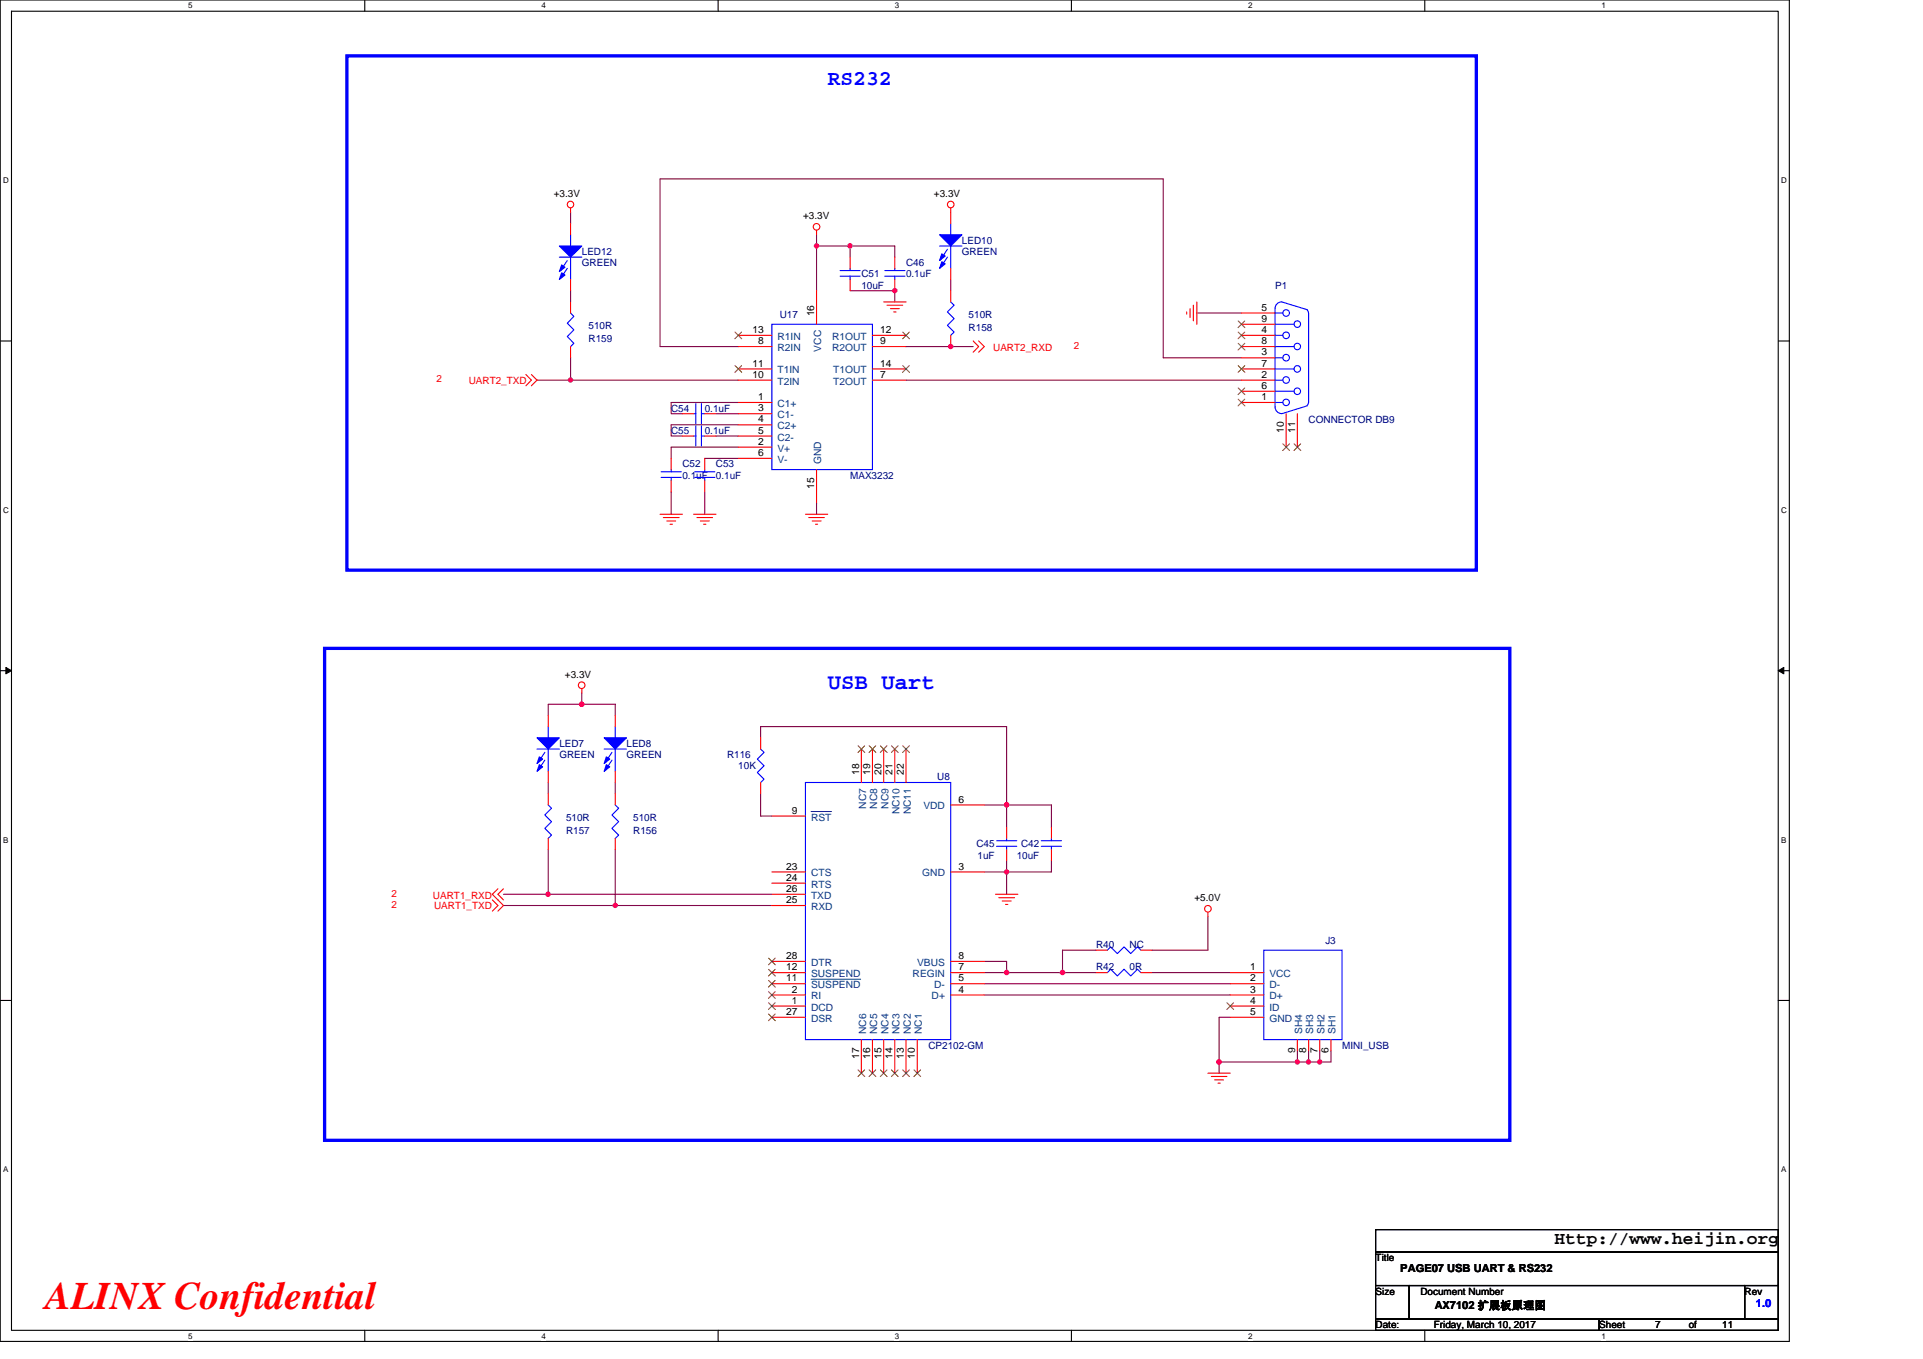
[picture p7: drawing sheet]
<svg xmlns="http://www.w3.org/2000/svg" width="297mm" height="210mm" viewBox="0 0 297 210" stroke-linecap="round" stroke-linejoin="round" font-family="sans-serif">
<path d="M0 0h276.4v207.3h-276.4zM1.8 1.7h272.9v203.8h-272.9z" fill="none" stroke="#000" stroke-width=".17"/>
<g fill="#fff">
<path d="M29.1 .2h.6v1.4h-.6z"/>
<path d="M29.1 205.7h.6v1.4h-.6z"/>
</g>
<path d="M56.3 0v1.7M56.3 205.5v1.8" fill="none" stroke="#000" stroke-width=".17"/>
<g fill="#fff">
<path d="M83.6 .2h.7v1.4h-.7z"/>
<path d="M83.6 205.7h.7v1.4h-.7z"/>
</g>
<path d="M110.9 0v1.7M110.9 205.5v1.8" fill="none" stroke="#000" stroke-width=".17"/>
<g fill="#fff">
<path d="M138.2 .2h.7v1.4h-.7z"/>
<path d="M138.2 205.7h.7v1.4h-.7z"/>
</g>
<path d="M165.5 0v1.7M165.5 205.5v1.8" fill="none" stroke="#000" stroke-width=".17"/>
<g fill="#fff">
<path d="M192.8 .2h.6v1.4h-.6z"/>
<path d="M192.8 205.7h.6v1.4h-.6z"/>
</g>
<path d="M220.1 0v1.7M220.1 205.5v1.8" fill="none" stroke="#000" stroke-width=".17"/>
<g fill="#fff">
<path d="M247.4 .2h.6v1.4h-.6z"/>
<path d="M247.4 205.7h.6v1.4h-.6z"/>
<path d="M.5 27.2h.8v1.4h-.8z"/>
<path d="M275.1 27.2h.9v1.4h-.9z"/>
<path d="M.5 78.1h.8v1.4h-.8z"/>
<path d="M275.1 78.1h.9v1.4h-.9z"/>
</g>
<path d="M0 52.7h1.8M274.7 52.7h1.7" fill="none" stroke="#000" stroke-width=".17"/>
<g fill="#fff">
<path d="M.5 129.1h.8v1.4h-.8z"/>
<path d="M275.1 129.1h.8v1.4h-.8z"/>
</g>
<path d="M0 103.6h1.8M274.7 103.6h1.7" fill="none" stroke="#000" stroke-width=".17"/>
<path d="M.9 103.1l.9 .5-.9 .5zM274.7 103.6l.8-.5v1z" fill="#000" stroke="#000" stroke-width=".15"/>
<g fill="#fff">
<path d="M.5 180h.8v1.4h-.8z"/>
<path d="M275.1 180h.8v1.4h-.8z"/>
</g>
<path d="M0 154.6h1.8M274.7 154.6h1.7M212.5 190h62.2v3.5h-62.2zM212.5 193.5h62.2v5.1h-62.2zM212.5 198.6h5.2v5.2h-5.2zM217.7 198.6h51.8v5.2h-51.8zM269.5 198.6h5.2v5.2h-5.2zM212.5 203.8h34.5v1.7h-34.5zM247 203.8h27.7v1.7h-27.7z" fill="none" stroke="#000" stroke-width=".17"/>
<path d="M53.6 8.6h174.4v79.5h-174.4zM50.1 100.2h183.1v76h-183.1z" fill="none" stroke="#00f" stroke-width=".51"/>
<g fill="none" stroke="#800040" stroke-width=".17">
<path d="M88.1 32.8v1.7M126.1 38h5.2M126.1 36.3v1.7M126.1 38v6.9M131.3 38h6.9v1.7M131.3 38v1.7M82.9 58.7h5.2M88.1 44.9v1.8M88.1 55.3v3.4M88.1 58.7h25.9M114 53.6h-12v-26h77.7v27.7h12.1M131.3 44.9h6.9v1.8"/>
<path d="M140 53.6h10.3M140 58.7h51.8M146.9 43.2v1.7M184.9 48.4h6.9M103.7 76v3.5M108.9 76v3.5M108.9 70.8h5.1M110.6 63.9h3.4M110.6 67.4h3.4M114 69.1h-10.3v1.7M114 62.2h-10.3v1.7h1.7M114 65.6h-10.3v1.8h1.7"/>
<path d="M126.1 77.7v1.8M89.9 108.8h5.1v1.8M89.9 108.8h-5.2v1.8M89.9 107.1v1.7M117.5 114v-1.7h38v12.1M77.8 139.9h17.2M77.8 138.2h6.9M84.7 120.9v1.7M84.7 131.3v6.9M84.7 138.2h34.5M95 131.3v8.6M95 139.9h24.2"/>
<path d="M95 120.9v1.7M117.5 122.6v3.5h1.7M152 134.7h3.5M152 124.4h3.5M155.5 124.4h6.9v3.4M155.5 124.4v3.4M155.5 133v1.7M155.5 134.7v3.5M162.4 133v1.7h-6.9M152 150.3h3.5M152 152h38M152 153.7h38"/>
<path d="M152 148.5h3.5v1.8M155.5 150.3h8.6M164.1 150.3h5.2M169.3 146.8h-5.2v3.5M177.9 150.3h12.1M186.6 141.6v5.2h-8.7M190 157.2h-1.7v6.9M188.3 164.1h12.1M188.3 164.1v1.7M200.4 162.4v1.7M200.4 164.1h1.7M202.1 162.4v1.7"/>
<path d="M202.1 164.1h1.8M203.9 162.4v1.7M205.6 162.4v1.7h-1.7"/>
</g>
<g fill="#f0f" stroke="#f0f" stroke-width=".17">
<circle cx="188.3" cy="164.1" r=".34"/>
<circle cx="203.9" cy="164.1" r=".34"/>
<circle cx="202.1" cy="164.1" r=".34"/>
<circle cx="155.5" cy="150.3" r=".34"/>
<circle cx="84.7" cy="138.2" r=".34"/>
<circle cx="95" cy="139.9" r=".33"/>
<circle cx="164.1" cy="150.3" r=".34"/>
<circle cx="200.4" cy="164.1" r=".34"/>
<circle cx="155.5" cy="124.4" r=".34"/>
<circle cx="89.8" cy="108.8" r=".34"/>
<circle cx="155.5" cy="134.7" r=".34"/>
<circle cx="88.1" cy="58.7" r=".34"/>
<circle cx="146.9" cy="53.5" r=".33"/>
<circle cx="131.3" cy="38" r=".34"/>
<circle cx="126.1" cy="38" r=".34"/>
<circle cx="138.2" cy="44.9" r=".33"/>
</g>
<g fill="none" stroke="#f00" stroke-width=".17">
<path d="M88.1 34.5v1.8M88.1 32.1v.7M126.1 35.6v.7M131.3 39.7v1.8M138.2 39.7v1.8M146.9 32.1v2.4M81.2 57.9l.9 .8-.9 .9M82.1 57.9l.8 .8-.8 .9M88.1 43.2v1.7M88.1 53.6v1.7M88.1 46.7v1.7M114 51.8h5.2"/>
<path d="M114 53.6h5.2M114 57h5.2M114 58.7h5.2M126.1 44.9v5.2M131.3 43.2v1.7M134.8 51.8h5.2M134.8 53.6h5.2M134.8 57h5.2M134.8 58.7h5.2M136.5 46.7h3.5M137 47.2h2.4M137.5 47.7h1.4"/>
<path d="M138 48.2h.4M138.2 43.2v1.7M146.9 41.5v1.7M146.9 51.8v1.8M146.9 44.9v1.8M150.3 52.7l.9 .9-.9 .8M151.2 52.7l.8 .9-.8 .8M183.3 48.2v.3M183.8 47.7v1.4M184.3 47.2v2.4M184.9 46.7v3.4M191.8 48.4h5.2"/>
<path d="M191.8 50.1h5.2M191.8 51.8h5.2M191.8 53.6h5.2M191.8 55.3h5.2M191.8 57h5.2M191.8 58.7h5.2M102 79.5h3.4M102.5 80h2.4M103.7 70.8v1.8M103.7 74.3v1.7M105.4 67.4h1.7M105.4 63.9h1.7"/>
<path d="M107.1 79.5h3.5M107.7 80h2.4M108.9 67.4h1.7M108.9 63.9h1.7M108.9 70.8v1.8M108.9 74.3v1.7M114 62.2h5.2M114 63.9h5.2M114 65.6h5.2M114 67.4h5.2M114 69.1h5.2M114 70.8h5.2"/>
<path d="M124.4 79.5h3.5M124.9 80h2.4M126.1 72.6v5.1M191.8 60.5h5.2M191.8 62.2h5.2M198.7 63.9v5.2M200.4 63.9v5.2M103 80.5h1.4M103.5 81h.4M108.2 80.5h1.4M108.7 81h.3M125.5 80.5h1.3"/>
<path d="M126 81h.3M84.7 110.6v1.7M84.7 119.2v1.7M89.9 106.4v.7M95 110.6v1.7M95 119.2v1.7M117.5 114v1.7M133.1 115.7v5.2M134.8 115.7v5.2M136.5 115.7v5.2M138.2 115.7v5.2M140 115.7v5.2"/>
<path d="M76 139l.9 .9-.9 .9M76.9 137.3l-.9 .9 1.8 1.7-.9 .9M77.8 137.3l-.9 .9 .9 .8M84.7 129.5v1.8M84.7 122.6v1.8M95 129.5v1.8M95 122.6v1.8M117.5 120.9v1.7M119.2 126.1h5.2M119.2 134.7h5.2M119.2 136.5h5.2M119.2 139.9h5.2"/>
<path d="M119.2 138.2h5.2M146.9 134.7h5.1M146.9 124.4h5.1M153.8 138.2h3.4M154.3 138.7h2.4M154.8 139.2h1.4M155.3 139.7h.4M155.5 127.8v1.7M155.5 131.3v1.7M162.4 127.8v1.7M162.4 131.3v1.7M119.2 155.4h5.2"/>
<path d="M119.2 153.7h5.2M119.2 152h5.2M119.2 150.3h5.2M119.2 157.2h5.2M119.2 148.5h5.2M146.9 153.7h5.1M146.9 152h5.1M146.9 150.3h5.1M146.9 148.5h5.1M169.3 146.8h1.7M169.3 150.3h1.7M176.2 146.8h1.7"/>
<path d="M176.2 150.3h1.7M186.6 140.9v.7M190 150.3h5.2M190 152h5.2M190 153.7h5.2M190 155.4h5.2M190 157.2h5.2M133.1 160.6v5.2M134.8 160.6v5.2M136.5 160.6v5.2M138.2 160.6v5.2M140 160.6v5.2"/>
<path d="M141.7 160.6v5.2M186.6 165.8h3.4M187.1 166.3h2.4M187.6 166.9h1.4M188.1 167.4h.4M200.4 160.6v1.8M202.1 160.6v1.8M203.9 160.6v1.8M205.6 160.6v1.8"/>
<circle cx="88.1" cy="31.6" r=".51"/>
<circle cx="126.1" cy="35" r=".51"/>
<circle cx="146.8" cy="31.6" r=".51"/>
<circle cx="89.8" cy="105.9" r=".51"/>
<circle cx="186.6" cy="140.4" r=".51"/>
</g>
<g fill="none" stroke="#00f" stroke-width=".17">
<path d="M86.4 39.7h3.5M88.1 36.3v1.7M88.1 39.7v3.5M145.1 38h3.5M146.3 38.5l-1 1.6M146.3 39.7l-1 1.6M146.9 34.5v1.8M146.9 38v3.5M87.6 40.3l-1 1.5M87.6 41.5l-1 1.5M88.1 48.4l.5 .5-1 1 1 1.1-1 1 1 1-.5 .6M119.2 50.1h15.6v22.5h-15.6z"/>
<path d="M129.8 42.7h3.1M129.8 41.8h3.1M131.3 41.5v.3M131.3 42.7v.5M136.7 42.7h3.1M136.7 41.8h3.1M138.2 41.5v.3M138.2 42.7v.5M146.9 46.7l.5 .5-1.1 1 1.1 1-1.1 1.1 1.1 1-.5 .5M197 47.7a1 1 0 0 1 1-1l3.9 1.2M197 48.4h1.2M197 51.8h1.2"/>
<path d="M197 55.3h1.2M197 58.7h1.2M197 47.7v15.2a1.06 1.06 0 0 0 1 1l3.9-1.2M197 50.1h2.9M197 53.6h2.9M197 57h2.9M201.9 47.9l.2 .5v13.8l-.2 .5M102.1 73.8h3.1M102.1 72.9h3.1M103.7 72.6v.3M103.7 73.8v.5M107.1 67.4h.4"/>
<path d="M107.1 63.9h.4M107.3 73.8h3.1M107.3 72.9h3.1M107.5 65.8v3.1M107.5 62.4v3.1M108.3 65.8v3.1M108.3 62.4v3.1M108.3 67.4h.6M108.3 63.9h.6M108.9 72.6v.3M108.9 73.8v.5M197 62.2h1.2"/>
<path d="M197 60.5h2.9M82.9 115.7h3.5M84.2 116.2l-1.1 1.6M84.2 117.5l-1.1 1.5M84.7 112.3v1.7M84.7 115.7v3.5M93.3 115.7h3.5M94.5 116.2l-1 1.6M94.5 117.5l-1 1.5M95 112.3v1.7M95 115.7v3.5M117.5 115.7l.5 .5-1 1.1 1 1-1 1.1 1 1-.5 .5"/>
<path d="M84.7 124.4l.5 .5-1 1 1 1.1-1 1 1 1-.5 .5M95 124.4l.6 .5-1.1 1 1.1 1.1-1.1 1 1.1 1-.6 .5M124.4 120.9h22.5v39.7h-22.5zM153.9 130.8h3.2M153.9 129.9h3.2M155.5 129.5v.4M155.5 130.8v.5M160.8 130.8h3.2M160.8 129.9h3.2M162.4 129.5v.4M162.4 130.8v.5M171 146.8l.6-.5 1 1 1-1 1.1 1 1-1 .5 .5"/>
<path d="M171 150.3l.6-.5 1 1 1-1 1.1 1 1-1 .5 .5M195.2 146.8h12.1v13.8h-12.1z"/>
<circle cx="198.7" cy="55.3" r=".51"/>
<circle cx="198.7" cy="58.7" r=".51"/>
<circle cx="198.7" cy="48.4" r=".51"/>
<circle cx="198.7" cy="51.8" r=".51"/>
<circle cx="200.4" cy="57" r=".51"/>
<circle cx="200.4" cy="50.1" r=".51"/>
<circle cx="200.4" cy="53.5" r=".5"/>
<circle cx="198.7" cy="62.2" r=".51"/>
<circle cx="200.4" cy="60.4" r=".51"/>
</g>
<g fill="none" stroke="#804000" stroke-width=".15">
<path d="M113.5 51.3l1.1 1M113.5 56.5l1.1 1M114.6 51.3l-1.1 1M114.6 56.5l-1.1 1M139.4 51.3l1.1 1M139.4 56.5l1.1 1M140.5 51.3l-1.1 1M140.5 56.5l-1.1 1M191.3 49.6l1 1M191.3 51.3l1 1M191.3 53l1 1.1M191.3 56.5l1 1"/>
<path d="M191.3 59.9l1 1.1M192.3 49.6l-1.1 1M192.3 51.3l-1.1 1M192.3 53l-1.1 1.1M192.3 56.5l-1.1 1M192.3 59.9l-1.1 1.1M191.3 61.7l1 1M192.3 61.7l-1.1 1M198.2 68.6l1 1M199.2 68.6l-1.1 1M199.9 68.6l1 1M200.9 68.6l-1 1"/>
<path d="M132.5 115.2l1.1 1.1M133.6 115.2l-1.1 1.1M134.3 115.2l1 1.1M135.3 115.2l-1.1 1.1M136 115.2l1 1.1M137 115.2l-1 1.1M137.7 115.2l1 1.1M138.7 115.2l-1 1.1M139.4 115.2l1.1 1.1M140.5 115.2l-1.1 1.1M118.7 154.9l1.1 1.1M118.7 153.2l1.1 1.1"/>
<path d="M118.7 151.5l1.1 1M118.7 149.8l1.1 1M118.7 156.7l1.1 1M118.7 148l1.1 1.1M119.7 154.9l-1 1.1M119.7 153.2l-1 1.1M119.7 151.5l-1 1M119.7 149.8l-1 1M119.7 156.7l-1 1M119.7 148l-1 1.1M189.5 154.9l1.1 1.1M190.5 154.9l-1 1.1"/>
<path d="M132.5 165.3l1.1 1M133.6 165.3l-1.1 1M134.3 165.3l1 1M135.3 165.3l-1.1 1M136 165.3l1 1M137 165.3l-1 1M137.7 165.3l1 1M138.7 165.3l-1 1M139.4 165.3l1.1 1M140.5 165.3l-1.1 1M141.2 165.3l1 1M142.2 165.3l-1 1"/>
</g>
<g fill="#00f" stroke="#00f" stroke-width=".17">
<path d="M145.1 36.3h3.5l-1.7 1.7z" fill-rule="evenodd"/>
<path d="M145.5 39.2l.5 .4-.9 .7z" fill-rule="evenodd"/>
<path d="M145.5 40.4l.5 .4-.9 .7z" fill-rule="evenodd"/>
<path d="M82.9 114h3.5l-1.7 1.7z" fill-rule="evenodd"/>
<path d="M83.3 116.9l.5 .4-.9 .7z" fill-rule="evenodd"/>
<path d="M83.3 118.2l.5 .3-.9 .7z" fill-rule="evenodd"/>
<path d="M86.4 38h3.5l-1.8 1.7z" fill-rule="evenodd"/>
<path d="M86.8 40.9l.5 .4-.9 .7z" fill-rule="evenodd"/>
<path d="M86.8 42.1l.5 .4-.9 .7z" fill-rule="evenodd"/>
<path d="M93.3 114h3.5l-1.8 1.7z" fill-rule="evenodd"/>
<path d="M93.7 116.9l.5 .4-.9 .7z" fill-rule="evenodd"/>
<path d="M93.7 118.2l.5 .3-.9 .7z" fill-rule="evenodd"/>
</g>
<path d="M125.3 125.4h3.2M125.3 151.3h7.6" fill="none" stroke="#004080" stroke-width=".15"/>
<text font-size="6" fill="#f00" x="7" y="202.3">ALINX Confidential</text>
<text font-size="3.5" fill="#00f" x="127.9" y="106.5">USB Uart</text>
<text font-size="3.3" fill="#00f" x="127.9" y="13.1">RS232</text>
<text font-size="2.8" x="240.1" y="192.3">Http://www.heijin.org</text>
<g font-size="1.7">
<text x="216.3" y="196.6">PAGE07 USB UART &amp; RS232</text>
<text x="221.7" y="202.3">AX7102 扩展板原理图</text>
</g>
<text font-size="1.7" fill="#00f" x="271.2" y="202">1.0</text>
<g font-size="1.5">
<text x="85.6" y="30.4">+3.3V</text>
<text x="124.1" y="33.9">+3.3V</text>
<text x="144.3" y="30.4">+3.3V</text>
<text x="116.2" y="51.5">13</text>
<text x="117.1" y="53.2">8</text>
<text x="125.8" y="48.9" transform="rotate(-90 125.8 48.9)">16</text>
<text x="136" y="51.5">12</text>
<text x="136" y="53.2">9</text>
<text x="194.9" y="48">5</text>
<text x="194.9" y="49.7">9</text>
<text x="194.9" y="51.5">4</text>
<text x="194.9" y="53.2">8</text>
<text x="116.2" y="56.6">11</text>
<text x="116.2" y="58.4">10</text>
<text x="136" y="56.6">14</text>
<text x="136" y="58.4">7</text>
<text x="194.9" y="54.9">3</text>
<text x="194.9" y="56.6">7</text>
<text x="194.9" y="58.4">2</text>
<text x="117.1" y="61.8">1</text>
<text x="117.1" y="63.6">3</text>
<text x="117.1" y="65.3">4</text>
<text x="194.9" y="60.1">6</text>
<text x="194.9" y="61.8">1</text>
<text x="117.1" y="67">5</text>
<text x="117.1" y="68.7">2</text>
<text x="117.1" y="70.5">6</text>
<text x="198.3" y="66.9" transform="rotate(-90 198.3 66.9)">10</text>
<text x="200" y="66.9" transform="rotate(-90 200 66.9)">11</text>
<text x="125.8" y="75.5" transform="rotate(-90 125.8 75.5)">15</text>
<text x="87.3" y="104.7">+3.3V</text>
<text x="132.7" y="119.7" transform="rotate(-90 132.7 119.7)">18</text>
<text x="134.4" y="119.7" transform="rotate(-90 134.4 119.7)">19</text>
<text x="136.1" y="119.7" transform="rotate(-90 136.1 119.7)">20</text>
<text x="137.9" y="119.7" transform="rotate(-90 137.9 119.7)">21</text>
<text x="139.6" y="119.7" transform="rotate(-90 139.6 119.7)">22</text>
<text x="122.3" y="125.7">9</text>
<text x="148.1" y="124">6</text>
<text x="121.4" y="134.4">23</text>
<text x="121.4" y="136.1">24</text>
<text x="121.4" y="137.8">26</text>
<text x="148.1" y="134.4">3</text>
<text x="121.4" y="139.6">25</text>
<text x="184.5" y="139.2">+5.0V</text>
<text x="121.4" y="149.9">12</text>
<text x="121.4" y="148.2">28</text>
<text x="148.1" y="149.9">7</text>
<text x="148.1" y="148.2">8</text>
<text x="193.1" y="149.9">1</text>
<text x="121.4" y="151.6">11</text>
<text x="122.3" y="155.1">1</text>
<text x="122.3" y="153.4">2</text>
<text x="148.1" y="151.6">5</text>
<text x="148.1" y="153.4">4</text>
<text x="193.1" y="151.6">2</text>
<text x="193.1" y="153.4">3</text>
<text x="193.1" y="155.1">4</text>
<text x="121.4" y="156.8">27</text>
<text x="193.1" y="156.8">5</text>
<text x="132.7" y="163.6" transform="rotate(-90 132.7 163.6)">17</text>
<text x="134.4" y="163.6" transform="rotate(-90 134.4 163.6)">16</text>
<text x="136.1" y="163.6" transform="rotate(-90 136.1 163.6)">15</text>
<text x="137.9" y="163.6" transform="rotate(-90 137.9 163.6)">14</text>
<text x="139.6" y="163.6" transform="rotate(-90 139.6 163.6)">13</text>
<text x="141.3" y="163.6" transform="rotate(-90 141.3 163.6)">10</text>
<text x="200" y="162.7" transform="rotate(-90 200 162.7)">9</text>
<text x="201.8" y="162.7" transform="rotate(-90 201.8 162.7)">8</text>
<text x="203.5" y="162.7" transform="rotate(-90 203.5 162.7)">7</text>
<text x="205.2" y="162.7" transform="rotate(-90 205.2 162.7)">6</text>
<text x="212.5" y="194.9">Title</text>
<text x="212.5" y="200">Size</text>
<text x="219.4" y="200">Document Number</text>
<text x="269.5" y="200">Rev</text>
<text x="212.5" y="205.2">Date:</text>
<text x="221.5" y="205.2">Friday, March 10, 2017</text>
<text x="247" y="205.2">Sheet</text>
<text x="255.7" y="205.2">7</text>
<text x="260.9" y="205.2">of</text>
<text x="266" y="205.2">11</text>
</g>
<g font-size="1.5" fill="#000080">
<text x="89.9" y="39.4">LED12</text>
<text x="89.9" y="41.1">GREEN</text>
<text x="140" y="41.1">C46</text>
<text x="148.6" y="37.7">LED10</text>
<text x="148.6" y="39.4">GREEN</text>
<text x="133.1" y="42.9">C51</text>
<text x="133.1" y="44.6">10uF</text>
<text x="140" y="42.9">0.1uF</text>
<text x="197" y="44.6">P1</text>
<text x="90.9" y="52.9">R159</text>
<text x="90.9" y="50.8">510R</text>
<text x="120.4" y="49.1">U17</text>
<text x="149.6" y="51.1">R158</text>
<text x="149.6" y="49.1">510R</text>
<text x="103.7" y="63.6">C54</text>
<text x="108.9" y="63.6">0.1uF</text>
<text x="202.1" y="65.3">CONNECTOR DB9</text>
<text x="103.7" y="67">C55</text>
<text x="108.9" y="67">0.1uF</text>
<text x="105.4" y="72.2">C52</text>
<text x="105.4" y="74">0.1uF</text>
<text x="110.6" y="72.2">C53</text>
<text x="110.6" y="74">0.1uF</text>
<text x="131.3" y="74">MAX3232</text>
<text x="86.4" y="115.4">LED7</text>
<text x="86.4" y="117.1">GREEN</text>
<text x="96.8" y="115.4">LED8</text>
<text x="96.8" y="117.1">GREEN</text>
<text x="112.3" y="117.1">R116</text>
<text x="114" y="118.9">10K</text>
<text x="144.8" y="120.6">U8</text>
<text x="87.4" y="128.9">R157</text>
<text x="87.4" y="126.8">510R</text>
<text x="97.8" y="128.9">R156</text>
<text x="97.8" y="126.8">510R</text>
<text x="150.8" y="130.9">C45</text>
<text x="157.7" y="130.9">C42</text>
<text x="151" y="132.7">1uF</text>
<text x="157.1" y="132.7">10uF</text>
<text x="169.3" y="146.5">R40</text>
<text x="169.3" y="149.9">R42</text>
<text x="174.5" y="146.5">NC</text>
<text x="174.5" y="149.9">0R</text>
<text x="204.7" y="145.8">J3</text>
<text x="143.4" y="162">CP2102-GM</text>
<text x="207.3" y="162">MINI_USB</text>
</g>
<g font-size="1.5" fill="#004080">
<text x="120.1" y="52.5">R1IN</text>
<text x="128.5" y="52.5">R1OUT</text>
<text x="120.1" y="54.3">R2IN</text>
<text x="120.1" y="57.7">T1IN</text>
<text x="120.1" y="59.4">T2IN</text>
<text x="126.8" y="54.3" transform="rotate(-90 126.8 54.3)">VCC</text>
<text x="128.5" y="54.3">R2OUT</text>
<text x="128.7" y="57.7">T1OUT</text>
<text x="128.7" y="59.4">T2OUT</text>
<text x="120.1" y="62.9">C1+</text>
<text x="120.1" y="64.6">C1-</text>
<text x="120.1" y="66.3">C2+</text>
<text x="120.1" y="68.1">C2-</text>
<text x="120.1" y="69.8">V+</text>
<text x="120.1" y="71.5">V-</text>
<text x="126.8" y="71.7" transform="rotate(-90 126.8 71.7)">GND</text>
<text x="133.8" y="124.9" transform="rotate(-90 133.8 124.9)">NC7</text>
<text x="135.5" y="124.9" transform="rotate(-90 135.5 124.9)">NC8</text>
<text x="137.2" y="124.9" transform="rotate(-90 137.2 124.9)">NC9</text>
<text x="138.9" y="125.8" transform="rotate(-90 138.9 125.8)">NC10</text>
<text x="140.7" y="125.8" transform="rotate(-90 140.7 125.8)">NC11</text>
<text x="142.6" y="125.1">VDD</text>
<text x="125.3" y="126.8">RST</text>
<text x="125.3" y="135.4">CTS</text>
<text x="125.3" y="137.2">RTS</text>
<text x="142.5" y="135.4">GND</text>
<text x="125.3" y="140.6">RXD</text>
<text x="125.3" y="138.9">TXD</text>
<text x="125.3" y="149.2">DTR</text>
<text x="141.7" y="149.2">VBUS</text>
<text x="125.3" y="154.4">RI</text>
<text x="125.3" y="152.7">SUSPEND</text>
<text x="125.3" y="151">SUSPEND</text>
<text x="141" y="151">REGIN</text>
<text x="143.9" y="154.4">D+</text>
<text x="144.3" y="152.7">D-</text>
<text x="196.1" y="151">VCC</text>
<text x="196.1" y="152.7">D-</text>
<text x="196.1" y="154.4">D+</text>
<text x="125.3" y="156.1">DCD</text>
<text x="125.3" y="157.9">DSR</text>
<text x="133.8" y="159.8" transform="rotate(-90 133.8 159.8)">NC6</text>
<text x="135.5" y="159.8" transform="rotate(-90 135.5 159.8)">NC5</text>
<text x="137.2" y="159.8" transform="rotate(-90 137.2 159.8)">NC4</text>
<text x="138.9" y="159.8" transform="rotate(-90 138.9 159.8)">NC3</text>
<text x="140.7" y="159.8" transform="rotate(-90 140.7 159.8)">NC2</text>
<text x="142.4" y="159.8" transform="rotate(-90 142.4 159.8)">NC1</text>
<text x="196.1" y="156.1">ID</text>
<text x="196.1" y="157.9">GND</text>
<text x="201.1" y="159.8" transform="rotate(-90 201.1 159.8)">SH4</text>
<text x="202.9" y="159.8" transform="rotate(-90 202.9 159.8)">SH3</text>
<text x="204.6" y="159.8" transform="rotate(-90 204.6 159.8)">SH2</text>
<text x="206.3" y="159.8" transform="rotate(-90 206.3 159.8)">SH1</text>
</g>
<g font-size="1.5" fill="#f00">
<text x="165.9" y="53.9">2</text>
<text x="67.4" y="59.1">2</text>
<text x="72.4" y="59.3">UART2_TXD</text>
<text x="153.4" y="54.3">UART2_RXD</text>
<text x="60.5" y="138.5">2</text>
<text x="60.5" y="140.3">2</text>
<text x="66.9" y="138.9">UART1_RXD</text>
<text x="67.1" y="140.4">UART1_TXD</text>
</g>
<g font-size="1.2">
<text x="29.1" y="1.3">5</text>
<text x="83.6" y="1.3">4</text>
<text x="138.2" y="1.3">3</text>
<text x="192.8" y="1.3">2</text>
<text x="247.4" y="1.3">1</text>
<text x=".5" y="28.3">D</text>
<text x="275.1" y="28.3">D</text>
<text x=".5" y="79.2">C</text>
<text x="275.1" y="79.2">C</text>
<text x=".5" y="130.2">B</text>
<text x="275.1" y="130.2">B</text>
<text x=".5" y="181.1">A</text>
<text x="275.1" y="181.1">A</text>
<text x="29.1" y="206.8">5</text>
<text x="83.6" y="206.8">4</text>
<text x="138.2" y="206.8">3</text>
<text x="192.8" y="206.8">2</text>
<text x="247.4" y="206.8">1</text>
</g>
</svg>
